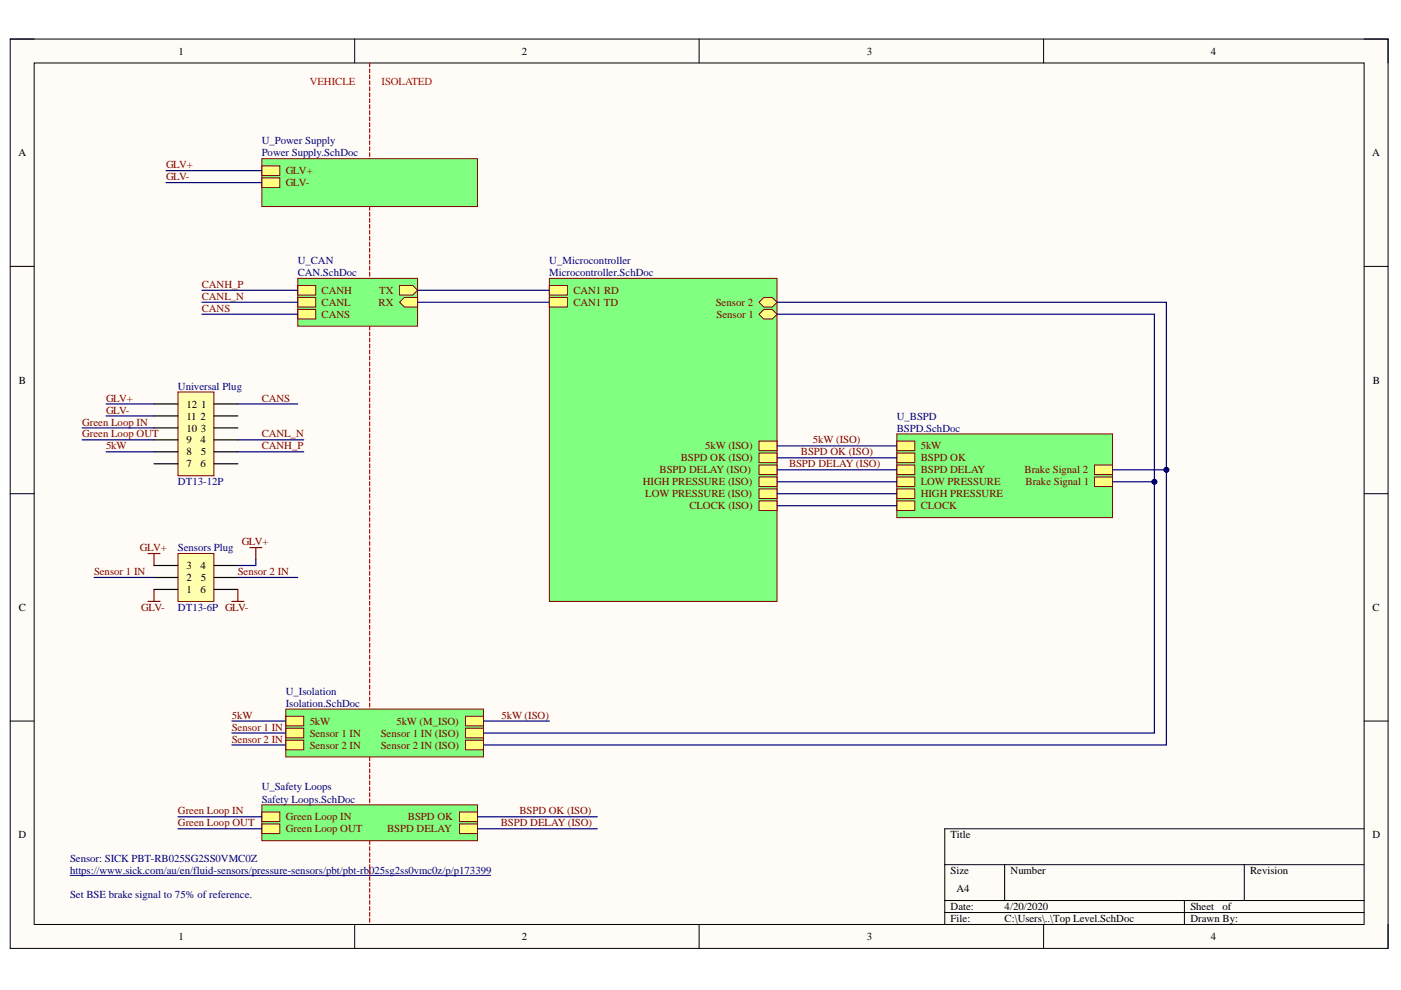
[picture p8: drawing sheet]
<svg xmlns="http://www.w3.org/2000/svg" width="297mm" height="210mm" viewBox="0 0 297 210" stroke-linecap="round" stroke-linejoin="round" font-family="sans-serif">
<path d="M2.2 8.3h292.1v192.8h-292.1z" fill-rule="evenodd" fill="#fffcf8"/>
<path d="M2.2 8.3h292.1v192.8h-292.1z" fill="none" stroke="#000" stroke-width=".21"/>
<path d="M7.2 13.4h282v182.6h-282z" fill-rule="evenodd" fill="#fffcf8"/>
<g fill="none" stroke="#000" stroke-width=".21">
<path d="M2.2 8.3h5M7.2 13.4h282v182.6h-282zM75.2 8.3v5M148.2 8.3v5M221.3 8.3v5.1M289.2 8.3h5.1v5.1M2.2 56.5h5M289.2 56.5h5.1M2.2 104.7h5M289.2 104.7h5.1M2.2 152.9h5M289.2 152.9h5.1"/>
<path d="M289.2 175.7h-88.9v20.3M75.2 196v5.1M148.2 196v5.1M200.3 183.3h88.9M200.3 190.9h88.9M200.3 193.5h88.9M213 183.3v7.6M221.3 196v5.1M251.1 190.9v5.1M263.8 183.3v7.6M294.3 196v5.1"/>
</g>
<path d="M14.9 185.6h89.1" fill="none" stroke="#000080" stroke-width=".21"/>
<path d="M190.1 92h45.8v17.8h-45.8z" fill-rule="evenodd" fill="#80ff80"/>
<path d="M190.1 92h45.8v17.8h-45.8z" fill="none" stroke="#800000" stroke-width=".21"/>
<path d="M190.1 96.1h3.9v2h-3.9z" fill-rule="evenodd" fill="#ffff80"/>
<path d="M190.1 96.1h3.9v2h-3.9z" fill="none" stroke="#800000" stroke-width=".21"/>
<path d="M190.1 103.7h3.9v2h-3.9z" fill-rule="evenodd" fill="#ffff80"/>
<path d="M190.1 103.7h3.9v2h-3.9z" fill="none" stroke="#800000" stroke-width=".21"/>
<path d="M190.1 101.1h3.9v2.1h-3.9z" fill-rule="evenodd" fill="#ffff80"/>
<path d="M190.1 101.1h3.9v2.1h-3.9z" fill="none" stroke="#800000" stroke-width=".21"/>
<path d="M190.1 106.2h3.9v2h-3.9z" fill-rule="evenodd" fill="#ffff80"/>
<path d="M190.1 106.2h3.9v2h-3.9z" fill="none" stroke="#800000" stroke-width=".21"/>
<path d="M190.1 93.5h3.9v2.1h-3.9z" fill-rule="evenodd" fill="#ffff80"/>
<path d="M190.1 93.5h3.9v2.1h-3.9z" fill="none" stroke="#800000" stroke-width=".21"/>
<path d="M232.1 101.1h3.8v2.1h-3.8z" fill-rule="evenodd" fill="#ffff80"/>
<path d="M232.1 101.1h3.8v2.1h-3.8z" fill="none" stroke="#800000" stroke-width=".21"/>
<path d="M232.1 98.6h3.8v2h-3.8z" fill-rule="evenodd" fill="#ffff80"/>
<path d="M232.1 98.6h3.8v2h-3.8z" fill="none" stroke="#800000" stroke-width=".21"/>
<path d="M190.1 98.6h3.9v2h-3.9z" fill-rule="evenodd" fill="#ffff80"/>
<path d="M190.1 98.6h3.9v2h-3.9z" fill="none" stroke="#800000" stroke-width=".21"/>
<g fill="none" stroke="#f00" stroke-width=".25">
<path d="M78.4 13.3v.8M78.4 14.6v.8M78.4 15.9v.8M78.4 17.2v.7M78.4 18.4v.8M78.4 19.7v.8M78.4 21v.7M78.4 22.2v.8M78.4 23.5v.8M78.4 24.8v.8M78.4 26v.8M78.4 27.3v.8"/>
<path d="M78.4 28.6v.8M78.4 29.8v.8M78.4 31.1v.8M78.4 32.4v.8M78.4 33.6v.8M78.4 34.9v.8M78.4 36.2v.8M78.4 37.4v.8M78.4 38.7v.8M78.4 40v.8M78.4 41.3v.7M78.4 42.5v.8"/>
<path d="M78.4 43.8v.8M78.4 45.1v.8M78.4 46.3v.8M78.4 47.6v.8M78.4 48.9v.8M78.4 50.1v.8M78.4 51.4v.8M78.4 52.7v.8M78.4 53.9v.8M78.4 55.2v.8M78.4 56.5v.8M78.4 57.7v.8"/>
<path d="M78.4 59v.8M78.4 60.3v.8M78.4 61.5v.8M78.4 62.8v.8M78.4 64.1v.8M78.4 65.4v.7M78.4 66.6v.8M78.4 67.9v.8M78.4 69.2v.8M78.4 70.4v.8M78.4 71.7v.8M78.4 73v.8"/>
<path d="M78.4 74.2v.8M78.4 75.5v.8M78.4 76.8v.8M78.4 78v.8M78.4 79.3v.8M78.4 80.6v.8M78.4 81.8v.8M78.4 83.1v.8M78.4 84.4v.8M78.4 85.6v.8M78.4 86.9v.8M78.4 88.2v.8"/>
<path d="M78.4 89.5v.7M78.4 90.7v.8M78.4 92v.8M78.4 93.3v.8M78.4 94.5v.8M78.4 95.8v.8M78.4 97.1v.8M78.4 98.3v.8M78.4 99.6v.8M78.4 100.9v.8M78.4 102.1v.8M78.4 103.4v.8"/>
<path d="M78.4 104.7v.8M78.4 105.9v.8M78.4 107.2v.8M78.4 108.5v.8M78.4 109.8v.7M78.4 111v.8M78.4 112.3v.8M78.4 113.6v.8M78.4 114.8v.8M78.4 116.1v.8M78.4 117.4v.8M78.4 118.6v.8"/>
<path d="M78.4 119.9v.8M78.4 121.2v.8M78.4 122.4v.8M78.4 123.7v.8M78.4 125v.8M78.4 126.2v.8M78.4 127.5v.8M78.4 128.8v.8M78.4 130.1v.7M78.4 131.3v.8M78.4 132.6v.8M78.4 133.9v.7"/>
<path d="M78.4 135.1v.8M78.4 136.4v.8M78.4 137.7v.8M78.4 138.9v.8M78.4 140.2v.8M78.4 141.5v.8M78.4 142.7v.8M78.4 144v.8M78.4 145.3v.8M78.4 146.5v.8M78.4 147.8v.8M78.4 149.1v.8"/>
<path d="M78.4 150.3v.8M78.4 151.6v.8M78.4 152.9v.8M78.4 154.2v.7M78.4 155.4v.8M78.4 156.7v.8M78.4 158v.8M78.4 159.2v.8M78.4 160.5v.8M78.4 161.8v.8M78.4 163v.8M78.4 164.3v.8"/>
<path d="M78.4 165.6v.8M78.4 166.8v.8M78.4 168.1v.8M78.4 169.4v.8M78.4 170.6v.8M78.4 171.9v.8M78.4 173.2v.8M78.4 174.4v.8M78.4 175.7v.8M78.4 177v.8M78.4 178.3v.7M78.4 179.5v.8"/>
<path d="M78.4 180.8v.8M78.4 182.1v.8M78.4 183.3v.8M78.4 184.6v.8M78.4 185.9v.8M78.4 187.1v.8M78.4 188.4v.8M78.4 189.7v.8M78.4 190.9v.8M78.4 192.2v.8M78.4 193.5v.8M78.4 194.7v.8"/>
</g>
<path d="M116.5 59h48.2v68.5h-48.2z" fill-rule="evenodd" fill="#80ff80"/>
<path d="M116.5 59h48.2v68.5h-48.2z" fill="none" stroke="#800000" stroke-width=".21"/>
<path d="M160.9 96.1h3.8v2h-3.8z" fill-rule="evenodd" fill="#ffff80"/>
<path d="M160.9 96.1h3.8v2h-3.8z" fill="none" stroke="#800000" stroke-width=".21"/>
<path d="M160.9 93.5h3.8v2h-3.8z" fill-rule="evenodd" fill="#ffff80"/>
<path d="M160.9 93.5h3.8v2h-3.8z" fill="none" stroke="#800000" stroke-width=".21"/>
<path d="M160.9 106.2h3.8v2h-3.8z" fill-rule="evenodd" fill="#ffff80"/>
<path d="M160.9 106.2h3.8v2h-3.8z" fill="none" stroke="#800000" stroke-width=".21"/>
<path d="M160.9 101.1h3.8v2.1h-3.8z" fill-rule="evenodd" fill="#ffff80"/>
<path d="M160.9 101.1h3.8v2.1h-3.8z" fill="none" stroke="#800000" stroke-width=".21"/>
<path d="M160.9 103.7h3.8v2h-3.8z" fill-rule="evenodd" fill="#ffff80"/>
<path d="M160.9 103.7h3.8v2h-3.8z" fill="none" stroke="#800000" stroke-width=".21"/>
<path d="M160.9 64.1l1-1h1.8l1 1-1 1h-1.8z" fill-rule="evenodd" fill="#ffff80"/>
<path d="M160.9 64.1l1-1h1.8l1 1-1 1h-1.8z" fill="none" stroke="#800000" stroke-width=".21"/>
<path d="M160.9 66.6l1-1h1.8l1 1-1 1h-1.8z" fill-rule="evenodd" fill="#ffff80"/>
<path d="M160.9 66.6l1-1h1.8l1 1-1 1h-1.8z" fill="none" stroke="#800000" stroke-width=".21"/>
<path d="M116.5 60.5h3.8v2.1h-3.8z" fill-rule="evenodd" fill="#ffff80"/>
<path d="M116.5 60.5h3.8v2.1h-3.8z" fill="none" stroke="#800000" stroke-width=".21"/>
<path d="M116.5 63.1h3.8v2h-3.8z" fill-rule="evenodd" fill="#ffff80"/>
<path d="M116.5 63.1h3.8v2h-3.8z" fill="none" stroke="#800000" stroke-width=".21"/>
<path d="M160.9 98.6h3.8v2h-3.8z" fill-rule="evenodd" fill="#ffff80"/>
<path d="M160.9 98.6h3.8v2h-3.8z" fill="none" stroke="#800000" stroke-width=".21"/>
<path d="M55.5 170.6h45.7v7.7h-45.7z" fill-rule="evenodd" fill="#80ff80"/>
<path d="M55.5 170.6h45.7v7.7h-45.7z" fill="none" stroke="#800000" stroke-width=".21"/>
<path d="M55.5 174.7h3.8v2h-3.8z" fill-rule="evenodd" fill="#ffff80"/>
<path d="M55.5 174.7h3.8v2h-3.8z" fill="none" stroke="#800000" stroke-width=".21"/>
<path d="M55.5 172.2h3.8v2h-3.8z" fill-rule="evenodd" fill="#ffff80"/>
<path d="M55.5 172.2h3.8v2h-3.8z" fill="none" stroke="#800000" stroke-width=".21"/>
<path d="M97.4 172.2h3.8v2h-3.8z" fill-rule="evenodd" fill="#ffff80"/>
<path d="M97.4 172.2h3.8v2h-3.8z" fill="none" stroke="#800000" stroke-width=".21"/>
<path d="M97.4 174.7h3.8v2h-3.8z" fill-rule="evenodd" fill="#ffff80"/>
<path d="M97.4 174.7h3.8v2h-3.8z" fill="none" stroke="#800000" stroke-width=".21"/>
<path d="M55.5 33.6h45.7v10.2h-45.7z" fill-rule="evenodd" fill="#80ff80"/>
<path d="M55.5 33.6h45.7v10.2h-45.7z" fill="none" stroke="#800000" stroke-width=".21"/>
<path d="M55.5 35.2h3.8v2h-3.8z" fill-rule="evenodd" fill="#ffff80"/>
<path d="M55.5 35.2h3.8v2h-3.8z" fill="none" stroke="#800000" stroke-width=".21"/>
<path d="M55.5 37.7h3.8v2h-3.8z" fill-rule="evenodd" fill="#ffff80"/>
<path d="M55.5 37.7h3.8v2h-3.8z" fill="none" stroke="#800000" stroke-width=".21"/>
<path d="M63.1 59h25.4v10.2h-25.4z" fill-rule="evenodd" fill="#80ff80"/>
<path d="M63.1 59h25.4v10.2h-25.4z" fill="none" stroke="#800000" stroke-width=".21"/>
<path d="M63.1 65.6h3.8v2h-3.8z" fill-rule="evenodd" fill="#ffff80"/>
<path d="M63.1 65.6h3.8v2h-3.8z" fill="none" stroke="#800000" stroke-width=".21"/>
<path d="M84.7 64.1l1-1h2.8v2h-2.8z" fill-rule="evenodd" fill="#ffff80"/>
<path d="M84.7 64.1l1-1h2.8v2h-2.8z" fill="none" stroke="#800000" stroke-width=".21"/>
<path d="M63.1 63.1h3.8v2h-3.8z" fill-rule="evenodd" fill="#ffff80"/>
<path d="M63.1 63.1h3.8v2h-3.8z" fill="none" stroke="#800000" stroke-width=".21"/>
<path d="M63.1 60.5h3.8v2.1h-3.8z" fill-rule="evenodd" fill="#ffff80"/>
<path d="M63.1 60.5h3.8v2.1h-3.8z" fill="none" stroke="#800000" stroke-width=".21"/>
<path d="M84.7 60.5h2.8l1 1-1 1.1h-2.8z" fill-rule="evenodd" fill="#ffff80"/>
<path d="M84.7 60.5h2.8l1 1-1 1.1h-2.8z" fill="none" stroke="#800000" stroke-width=".21"/>
<path d="M37.7 83.1h7.6v17.8h-7.6z" fill-rule="evenodd" fill="#ffffb0"/>
<path d="M37.7 83.1h7.6v17.8h-7.6z" fill="none" stroke="#800000" stroke-width=".21"/>
<path d="M32.6 85.6h5.1M32.7 98.3h5M32.7 95.8h5M32.7 93.3h5M32.7 88.2h5M32.7 90.7h5M45.3 98.3h5.1M45.3 95.8h5.1M45.3 93.3h5.1M45.3 85.6h5.1M45.3 88.2h5.1M45.3 90.7h5.1" fill="none" stroke="#000" stroke-width=".25"/>
<path d="M37.7 117.4h7.6v10.1h-7.6z" fill-rule="evenodd" fill="#ffffb0"/>
<path d="M37.7 117.4h7.6v10.1h-7.6z" fill="none" stroke="#800000" stroke-width=".21"/>
<path d="M32.7 119.9h5M45.3 119.9h5.1M32.7 125h5M32.7 122.4h5M45.3 125h5.1M45.3 122.4h5.1" fill="none" stroke="#000" stroke-width=".25"/>
<path d="M31.4 117.4h2.5M32.7 117.4v2.5M53 116.1h2.5M54.2 116.1v2.5M31.4 127.5h2.5M32.7 125v2.5M49.2 127.5h2.5M50.4 125v2.5" fill="none" stroke="#800000" stroke-width=".25"/>
<path d="M60.6 150.3h41.9v10.2h-41.9z" fill-rule="evenodd" fill="#80ff80"/>
<path d="M60.6 150.3h41.9v10.2h-41.9z" fill="none" stroke="#800000" stroke-width=".21"/>
<path d="M60.6 151.9h3.8v2h-3.8z" fill-rule="evenodd" fill="#ffff80"/>
<path d="M60.6 151.9h3.8v2h-3.8z" fill="none" stroke="#800000" stroke-width=".21"/>
<path d="M98.7 151.9h3.8v2h-3.8z" fill-rule="evenodd" fill="#ffff80"/>
<path d="M98.7 151.9h3.8v2h-3.8z" fill="none" stroke="#800000" stroke-width=".21"/>
<path d="M60.6 156.9h3.8v2.1h-3.8z" fill-rule="evenodd" fill="#ffff80"/>
<path d="M60.6 156.9h3.8v2.1h-3.8z" fill="none" stroke="#800000" stroke-width=".21"/>
<path d="M60.6 154.4h3.8v2h-3.8z" fill-rule="evenodd" fill="#ffff80"/>
<path d="M60.6 154.4h3.8v2h-3.8z" fill="none" stroke="#800000" stroke-width=".21"/>
<path d="M98.7 156.9h3.8v2.1h-3.8z" fill-rule="evenodd" fill="#ffff80"/>
<path d="M98.7 156.9h3.8v2.1h-3.8z" fill="none" stroke="#800000" stroke-width=".21"/>
<path d="M98.7 154.4h3.8v2h-3.8z" fill-rule="evenodd" fill="#ffff80"/>
<path d="M98.7 154.4h3.8v2h-3.8z" fill="none" stroke="#800000" stroke-width=".21"/>
<path d="M164.7 66.6h80.1v35.5" fill="none" stroke="#000080" stroke-width=".25"/>
<circle cx="244.8" cy="102.1" r=".51" fill="#000080"/>
<circle cx="244.8" cy="102.1" r=".51" fill="none" stroke="#000080" stroke-width=".21"/>
<g fill="none" stroke="#000080" stroke-width=".25">
<path d="M35.2 38.7h20.3M35.2 36.2h20.3M42.8 66.6h20.3M42.8 64.1h20.3M42.8 61.5h20.3M88.5 64.1h28M88.5 61.5h28M164.7 64.1h82.6v93.9h-144.8M17.4 93.3h15.3M17.4 90.7h15.3M22.5 85.6h10.1M22.5 95.8h10.2"/>
<path d="M22.5 88.2h10.2M50.4 93.3h14M50.4 95.8h14M50.4 85.6h12.7M54.2 118.6v1.3h-3.8M19.9 122.4h12.8M50.4 122.4h12.7M49.2 158h11.4M49.2 155.4h11.4M49.2 152.9h11.4M37.7 175.7h17.8M37.7 173.2h17.8"/>
<path d="M101.2 175.7h25.4M101.2 173.2h25.4"/>
</g>
<circle cx="247.3" cy="99.6" r=".51" fill="#000080"/>
<circle cx="247.3" cy="99.6" r=".51" fill="none" stroke="#000080" stroke-width=".21"/>
<path d="M235.9 102.1h8.9v53.3h-142.3" fill="none" stroke="#000080" stroke-width=".25"/>
<circle cx="244.8" cy="102.1" r=".51" fill="#000080"/>
<circle cx="244.8" cy="102.1" r=".51" fill="none" stroke="#000080" stroke-width=".21"/>
<path d="M164.7 99.6h25.4M164.7 97.1h25.4M164.7 94.5h25.4M235.9 99.6h11.4M164.7 107.2h25.4M164.7 104.7h25.4M164.7 102.1h25.4M102.5 152.9h14" fill="none" stroke="#000080" stroke-width=".25"/>
<circle cx="247.3" cy="99.6" r=".51" fill="#000080"/>
<circle cx="247.3" cy="99.6" r=".51" fill="none" stroke="#000080" stroke-width=".21"/>
<g font-size="2.3">
<text x="37.8" y="11.6">1</text>
<text x="110.7" y="11.6">2</text>
<text x="183.8" y="11.6">3</text>
<text x="256.7" y="11.6">4</text>
<text x="3.9" y="33.1">A</text>
<text x="290.9" y="33.1">A</text>
<text x="4" y="81.3">B</text>
<text x="291" y="81.3">B</text>
<text x="39.5" y="89">11</text>
<text x="39.5" y="86.4">12</text>
<text x="42.5" y="89">2</text>
<text x="42.7" y="86.4">1</text>
<text x="39.5" y="94">9</text>
<text x="39.5" y="91.5">10</text>
<text x="42.5" y="94">4</text>
<text x="42.6" y="91.5">3</text>
<text x="39.5" y="99.1">7</text>
<text x="39.5" y="96.6">8</text>
<text x="42.5" y="99.1">6</text>
<text x="42.5" y="96.6">5</text>
<text x="39.5" y="125.8">1</text>
<text x="39.5" y="123.2">2</text>
<text x="39.5" y="120.6">3</text>
<text x="42.5" y="120.6">4</text>
<text x="42.5" y="125.8">6</text>
<text x="42.5" y="123.2">5</text>
<text x="4" y="129.6">C</text>
<text x="291" y="129.6">C</text>
<text x="3.9" y="177.7">D</text>
<text x="201.6" y="177.7">Title</text>
<text x="291" y="177.7">D</text>
<text x="201.6" y="185.3">Size</text>
<text x="214.3" y="185.3">Number</text>
<text x="265.1" y="185.3">Revision</text>
<text x="202.8" y="189.1">A4</text>
<text x="201.6" y="193">Date:</text>
<text x="201.6" y="195.5">File:</text>
<text x="213" y="193">4/20/2020</text>
<text x="213" y="195.5">C:\Users\..\Top Level.SchDoc</text>
<text x="252.4" y="193">Sheet</text>
<text x="252.4" y="195.5">Drawn By:</text>
<text x="259.2" y="193">of</text>
<text x="37.8" y="199.3">1</text>
<text x="110.7" y="199.3">2</text>
<text x="183.8" y="199.3">3</text>
<text x="256.7" y="199.3">4</text>
</g>
<g font-size="2.3" fill="#f00">
<text x="65.7" y="17.9">VEHICLE</text>
<text x="80.9" y="17.9">ISOLATED</text>
</g>
<g font-size="2.3" fill="#800000">
<text x="35.2" y="35.7">GLV+</text>
<text x="35.2" y="38.2">GLV-</text>
<text x="60.6" y="36.9">GLV+</text>
<text x="60.6" y="39.5">GLV-</text>
<text x="42.8" y="61.1">CANH_P</text>
<text x="42.8" y="63.6">CANL_N</text>
<text x="68.2" y="64.9">CANL</text>
<text x="68.2" y="62.3">CANH</text>
<text x="80.3" y="64.9">RX</text>
<text x="80.4" y="62.3">TX</text>
<text x="121.6" y="62.3">CAN1 RD</text>
<text x="121.6" y="64.9">CAN1 TD</text>
<text x="151.8" y="64.9">Sensor 2</text>
<text x="42.8" y="66.1">CANS</text>
<text x="68.2" y="67.4">CANS</text>
<text x="151.9" y="67.4">Sensor 1</text>
<text x="22.5" y="85.2">GLV+</text>
<text x="22.5" y="87.7">GLV-</text>
<text x="55.5" y="85.2">CANS</text>
<text x="17.4" y="90.2">Green Loop IN</text>
<text x="17.4" y="92.8">Green Loop OUT</text>
<text x="22.5" y="95.3">5kW</text>
<text x="55.5" y="92.8">CANL_N</text>
<text x="55.5" y="95.3">CANH_P</text>
<text x="149.5" y="95.3">5kW (ISO)</text>
<text x="172.4" y="94">5kW (ISO)</text>
<text x="195.2" y="95.3">5kW</text>
<text x="139.9" y="100.4">BSPD DELAY (ISO)</text>
<text x="144.3" y="97.8">BSPD OK (ISO)</text>
<text x="167.3" y="99.1">BSPD DELAY (ISO)</text>
<text x="169.8" y="96.6">BSPD OK (ISO)</text>
<text x="195.2" y="97.8">BSPD OK</text>
<text x="195.2" y="100.4">BSPD DELAY</text>
<text x="217.2" y="100.4">Brake Signal 2</text>
<text x="136.3" y="102.9">HIGH PRESSURE (ISO)</text>
<text x="136.8" y="105.5">LOW PRESSURE (ISO)</text>
<text x="146.2" y="108">CLOCK (ISO)</text>
<text x="195.2" y="105.5">HIGH PRESSURE</text>
<text x="195.2" y="102.9">LOW PRESSURE</text>
<text x="195.2" y="108">CLOCK</text>
<text x="217.4" y="102.9">Brake Signal 1</text>
<text x="29.7" y="116.9">GLV+</text>
<text x="51.3" y="115.6">GLV+</text>
<text x="19.9" y="121.9">Sensor 1 IN</text>
<text x="50.4" y="121.9">Sensor 2 IN</text>
<text x="30" y="129.6">GLV-</text>
<text x="49.1" y="154.9">Sensor 1 IN</text>
<text x="49.1" y="152.4">5kW</text>
<text x="65.7" y="153.7">5kW</text>
<text x="84" y="153.7">5kW (M_ISO)</text>
<text x="106.3" y="152.4">5kW (ISO)</text>
<text x="49.1" y="157.4">Sensor 2 IN</text>
<text x="65.7" y="158.7">Sensor 2 IN</text>
<text x="65.7" y="156.2">Sensor 1 IN</text>
<text x="80.7" y="158.7">Sensor 2 IN (ISO)</text>
<text x="80.7" y="156.2">Sensor 1 IN (ISO)</text>
<text x="37.7" y="172.7">Green Loop IN</text>
<text x="60.6" y="173.9">Green Loop IN</text>
<text x="86.5" y="173.9">BSPD OK</text>
<text x="110.1" y="172.7">BSPD OK (ISO)</text>
<text x="37.7" y="175.2">Green Loop OUT</text>
<text x="60.6" y="176.5">Green Loop OUT</text>
<text x="82.1" y="176.5">BSPD DELAY</text>
<text x="106.2" y="175.2">BSPD DELAY (ISO)</text>
</g>
<g font-size="2.3" fill="#000080">
<text x="55.5" y="30.6">U_Power Supply</text>
<text x="55.5" y="33.1">Power Supply.SchDoc</text>
<text x="63.1" y="56">U_CAN</text>
<text x="63.1" y="58.5">CAN.SchDoc</text>
<text x="116.5" y="56">U_Microcontroller</text>
<text x="116.5" y="58.5">Microcontroller.SchDoc</text>
<text x="37.7" y="82.6">Universal Plug</text>
<text x="190.1" y="89">U_BSPD</text>
<text x="190.1" y="91.5">BSPD.SchDoc</text>
<text x="37.7" y="102.9">DT13-12P</text>
<text x="37.7" y="116.9">Sensors Plug</text>
<text x="37.7" y="129.6">DT13-6P GLV-</text>
<text x="60.6" y="147.3">U_Isolation</text>
<text x="60.6" y="149.9">Isolation.SchDoc</text>
<text x="55.5" y="167.6">U_Safety Loops</text>
<text x="55.5" y="170.2">Safety Loops.SchDoc</text>
<text x="14.9" y="182.8">Sensor: SICK PBT-RB025SG2SS0VMC0Z</text>
<text x="14.9" y="185.3">https://www.sick.com/au/en/fluid-sensors/pressure-sensors/pbt/pbt-rb025sg2ss0vmc0z/p/p173399</text>
<text x="14.9" y="190.5">Set BSE brake signal to 75% of reference.</text>
</g>
</svg>
